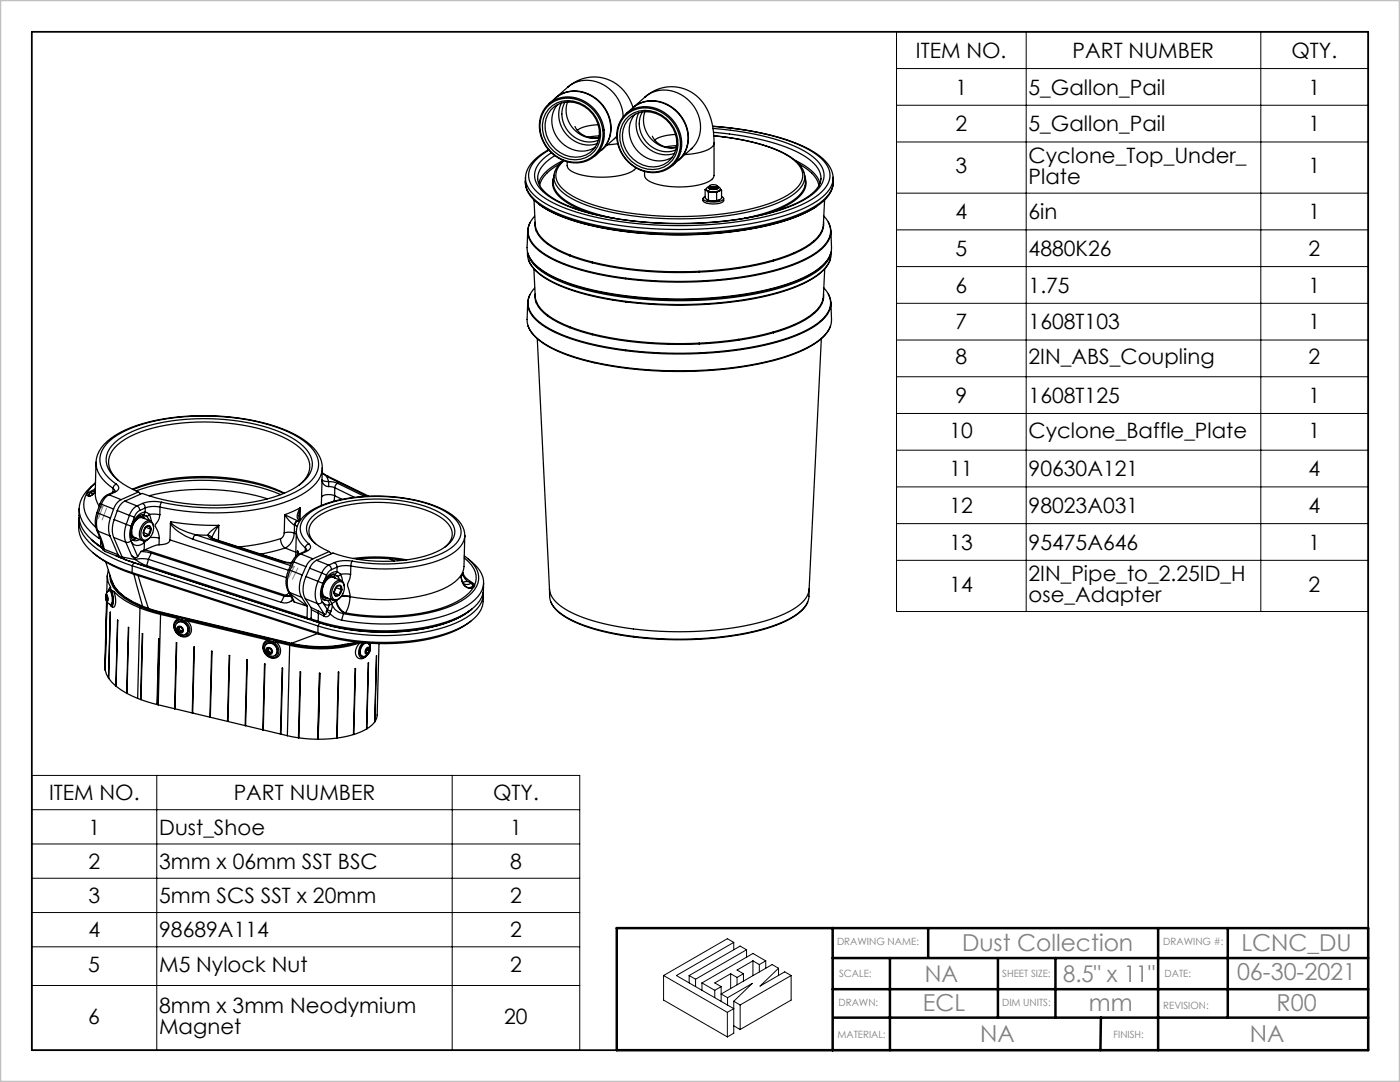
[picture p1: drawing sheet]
<svg xmlns="http://www.w3.org/2000/svg" width="279mm" height="216mm" viewBox="0 0 279 216" stroke-linecap="round" stroke-linejoin="round" font-family="sans-serif">
<path d="M30 105.9a.59 .59 0 0 0-.3-.9 .59 .59 0 0 0-.8 .5l-.2 .6a.59 .59 0 0 0 .4 .8 .59 .59 0 0 0 .7-.5l.2-.5M68.1 117.9v-.1a.59 .59 0 0 0-.3-.9 .59 .59 0 0 0-.8 .5l-.2 .5a.59 .59 0 0 0 .3 .9 .59 .59 0 0 0 .8-.5l.2-.4" fill="none" stroke="#808080" stroke-width=".2" stroke-dasharray="15.2 1.3 1.3 1.3" stroke-dashoffset="14.6" stroke-linecap="butt"/>
<g fill="none" stroke="#000" stroke-width=".2">
<path d="M178.9 6.3h94.2v115.7h-94.2zM178.9 13.7h94.2M204.8 6.3v115.7M251.6 6.3v115.7M178.9 21h94.2M178.9 28.3h94.2M178.9 38.5h94.2M178.9 45.9h94.2M178.9 53.2h94.2M178.9 60.5h94.2M178.9 67.8h94.2M178.9 75.2h94.2"/>
<path d="M178.9 82.5h94.2M178.9 89.8h94.2M178.9 97.2h94.2M178.9 104.5h94.2M178.9 111.8h94.2M6.3 154.7h109.4v54.8h-109.4zM31.3 154.7v54.8M90.2 154.7v54.8M6.3 168.4h109.4M6.3 175.2h109.4M6.3 161.6h109.4M6.3 182.1h109.4"/>
<path d="M6.3 188.9h109.4M6.3 196.6h109.4M132.4 194.7v4.9l12.8 7.3M132.4 194.7l12.8 7.3M137.5 194.7l1.3 .7M137.5 194.7v1.4M138.8 195.4v1.5M140.1 196.1l2.5 1.5M140.1 196.1v1.5M142.6 197.6v1.5M143.9 196.9v2.9M143.9 196.9l-1.3 .7"/>
<path d="M145.2 199.1l4.9-2.9-3.7 3.6M145.2 199.1v1.5M145.8 194.3l-3.2 1.8 1.3 .8M145.8 194.3l1.3 .7M145.8 194.3v2.9M146.4 188l-11.4 6.7 11.4 6.6-1.2 .7M146.4 199.8l1.3 .7M146.4 188l-1.2-.7-12.8 7.4M146.4 199.8v6.4l-1.2 .7M146.4 188v1.5M147.1 195v1.5M148.4 194.3l-1.3 .7"/>
<path d="M148.4 194.3v1.5M149 189.5l-1.3-.7-10.2 5.9M149 189.5l-10.2 5.9M149 189.5v1.5M150.3 191.7l1.2 .8M150.3 191.7l-3.2 1.9 1.3 .7M150.3 191.7v3M151.5 192.5v1.4M152.8 191.7l-2.5-1.4-10.2 5.8M152.8 191.7l-1.3 .8M152.8 191.7v1.5M155.4 193.2l-1.3-.7-10.2 5.8 1.3 .8"/>
<path d="M155.4 193.2l-3.7 3.6 4.9-2.9 1.3 .8M155.4 193.2v1.4M157.9 194.7l-10.2 5.8M157.9 194.7v4.9l-10.2 5.8M145.2 202v4.9M146.4 204.7l1.3 .7M147.7 200.5v4.9"/>
</g>
<path d="M6.3 6.3h266.8v203.2h-266.8z" fill="none" stroke="#000" stroke-width=".35"/>
<path d="M123.1 185.2h149.9v24.4h-149.9zM166.2 191.2h106.8M166.2 197.4h106.8M166.2 185.2v24.4M177.6 191.2v18.4M185.2 185.2v5.9M199.2 191.2v11.9M210.6 191.2v11.9M231.1 185.2v24.4M245 185.2v17.9M166.4 203.1h106.6M219.7 203.1l-.1 6.5" fill="none" stroke="#000" stroke-width=".5"/>
<path d="M0 0h279.4v215.9h-279.4z" fill="none" stroke="#c0c0c0" stroke-width=".5"/>
<path d="M20.3 101l.2 .1-.2 .2zM20.3 101.3h.1M29 105.2l.8-.3 .4 .7-.5 1.1-.7 .4-.4-.8zM58.4 112.9l.3 .2-.2 .1zM67.2 117l.8-.2 .2 .9-.5 1-.8 .2-.2-.9z" fill="none" stroke="#808080" stroke-width=".25"/>
<path d="M20.3 101.1l.1 .1M20.4 101.1l-.1 .2M20.5 101.1l-.9 2.3M21.3 101.4l-.9 2.3M58.4 113.1h.2M58.6 113l-.1 .2M58.7 113.1l-1.1 2.2M59.4 113.3l-1 2.3" fill="none" stroke="#808080" stroke-width=".2" stroke-dasharray="15.2 1.3 1.3 1.3"/>
<g fill="none" stroke="#000" stroke-width=".25">
<path d="M113.3 17.4a7.9 7.9 0 0 1 13 4.1M113.3 17.4l-2.5 2.2a6.7 6.7 0 0 1 10 2.1 6.4 6.4 0 0 1-.8 8.3M113.3 17.4a6.8 6.8 0 0 1 10.1 2.4l.8 1.9 .2 1.6M128.7 19.4a7.9 7.9 0 0 1 13 3.6l.6 2.5 .2 3.1M128.7 19.4a6.8 6.8 0 0 1 10.1 2.4 6.3 6.3 0 0 1-.9 8l-2.4 2.1M128.7 19.4l-2.4 2.1M104.9 36.1v.8l.3 1M104.9 35.4a5.9 5.9 0 0 0 3.2 4.8 38.3 38.3 0 0 0 14.6 4.6 83.1 83.1 0 0 0 33.1-1.5 19.8 19.8 0 0 0 9.3-4.9l.9-1.5 .3-1.5M104.9 35.4a5.2 5.2 0 0 0 2.6 5.1 34 34 0 0 0 13.8 4.9 83.6 83.6 0 0 0 34.5-1.4 19.9 19.9 0 0 0 9.3-4.9 4.4 4.4 0 0 0 1.2-3.7M106.6 39.9l.2 4.9 .3 1.2M107.3 35.7h.1M109.1 21.1a6.4 6.4 0 0 1 9.4 .5 6.5 6.5 0 0 1-.3 9.9 7 7 0 0 1-10-3.6 6.3 6.3 0 0 1 .9-6.8z"/>
<path d="M109.5 21.1a6.4 6.4 0 0 1 9.6 1.7 6 6 0 0 1-2.3 9.2 7.1 7.1 0 0 1-7.2-2.1 7.1 7.1 0 0 1-1.2-7.4zM109.5 21.8a5.7 5.7 0 0 1 8.1 0 6.1 6.1 0 0 1 1 8.4 5.7 5.7 0 0 1-8.1 0 6.1 6.1 0 0 1-1-8.4zM109.5 29.9a7.8 7.8 0 0 0-4.6 5.3v.2M109.5 20.7a6.7 6.7 0 0 1 5.4-2.5 7.4 7.4 0 0 1 6.5 9.8l-.3 .6a8.4 8.4 0 0 1-2.4 2.5M109.9 21.9a5.4 5.4 0 0 1 8.4 .9 5.3 5.3 0 0 1-1.4 8.1 6.1 6.1 0 0 1-6.5-1.6 6.1 6.1 0 0 1-1-6.5zM110.5 35.4a3.7 3.7 0 0 0 1.7 4.3 18.6 18.6 0 0 0 5.9 2.9M110.6 34.9a4 4 0 0 0 1.7 4.7 25 25 0 0 0 10.4 4M110.7 34.4a3.5 3.5 0 0 0 1.4 3.8 22.6 22.6 0 0 0 9.9 4.1 67.4 67.4 0 0 0 30.8-.9 14.4 14.4 0 0 0 7.2-4.2 3 3 0 0 0 .5-2.8M110.7 31.1a6.3 6.3 0 0 0-3.4 4.1v.5M111.3 20.8a5.8 5.8 0 0 0 3 9.1 5 5 0 0 0 4.5-.5M111.7 32.7a7.1 7.1 0 0 0-4 4.3M112 20.6a6 6 0 0 0 1.1 6.3 6 6 0 0 0 6.1 1.8"/>
<path d="M112.4 32a9 9 0 0 0-4.8 4.3l-.1 .3M112.5 32l-1.2 1.3-.6 1M112.6 32.1a3.5 3.5 0 0 0 .1 5.9 23.7 23.7 0 0 0 10 4 66.5 66.5 0 0 0 29.5-.9 14.9 14.9 0 0 0 7.3-4.1 3.3 3.3 0 0 0-.8-4.8 22 22 0 0 0-9.7-4.1l-6.5-1a41.2 41.2 0 0 1 14.4 3.7 7.1 7.1 0 0 1 3.5 3.5M112.7 20.4a5.5 5.5 0 0 0 .9 6 5.5 5.5 0 0 0 5.8 1.6M113.2 32.3a1.8 1.8 0 0 0 1.4 2.2 16.8 16.8 0 0 0 11.4-.2l.9-.8M113.3 20.4a5.6 5.6 0 0 0 6.2 7.1M114.8 25.2a4.2 4.2 0 0 0 4.7 2.2M119.4 24.9a7.8 7.8 0 0 0-4.2 1.1M119.6 27.1l-2.2 .3M123.1 27.2l-3 2.7M123.3 28.7l-2.1 .2M124.7 23.2a6.3 6.3 0 0 1 9.3 .8 6.2 6.2 0 0 1-.9 9.6 6.9 6.9 0 0 1-9.8-5.1 5.9 5.9 0 0 1 1.4-5.3z"/>
<path d="M124.8 23.8a5.6 5.6 0 0 1 8.2-.1 6.1 6.1 0 0 1 1.2 8.3 5.6 5.6 0 0 1-8.2 .2 6.1 6.1 0 0 1-1.2-8.4zM124.8 22.8a6.6 6.6 0 0 1 9.9 1.7 6.2 6.2 0 0 1-2 9.5 7.3 7.3 0 0 1-9.6-7.2l.2-1.3 .4-1.2zM125 22.7a6.5 6.5 0 0 1 5.8-2.5 7.4 7.4 0 0 1 5.9 10.1l-.7 1.1-1.8 1.7M125.3 24a5.3 5.3 0 0 1 7.6-.2 5.6 5.6 0 0 1 .4 8.5 5.8 5.8 0 0 1-8.8-3.3 5.3 5.3 0 0 1 .8-5zM126.3 21.5a6.7 6.7 0 0 1 9.9 2.1 6.4 6.4 0 0 1-.7 8.3M126.7 22.8a5.9 5.9 0 0 0 3.5 9.1 4.9 4.9 0 0 0 4-.6M127.5 22.5a6 6 0 0 0 1 6.3 6 6 0 0 0 6.1 1.8M128.2 22.4a5.5 5.5 0 0 0 .8 6 5.5 5.5 0 0 0 5.9 1.5M128.7 22.3a5.6 5.6 0 0 0 6.3 7.1M130.2 27.2a4.2 4.2 0 0 0 4.8 2.2M134.8 26.8a7.8 7.8 0 0 0-4.2 1.2M135 29.1l-2.2 .2"/>
<path d="M140.3 39.6v.4a1.47 1.47 0 0 0 1.5 .7 2.63 2.63 0 0 0 2.6-.7v-.4M140.7 39.2a.45 .45 0 0 0-.4 .5 .45 .45 0 0 0 .6 .4 4.1 4.1 0 0 0 3.5-.4v-.2l-.4-.3M140.7 37.9v1.6l.7 .5M140.7 37.9l.4 .1M141 37.7l-.3 .2M141.1 38l1.1 .3M141.1 38l.3 .4M141.3 40l.9 .1M141.4 38.4v1.6M141.4 40l.8 .1M141.4 37.4h.1M141.4 37.4l.6 .3 1-.2"/>
<path d="M141.4 37.4l.1 .2M141.4 37.5l.1 .1M141.5 37.3l-.2 .1a1.55 1.55 0 0 0 2.1 0l-.1-.1M141.5 37.3v.2l.9 .1M141.5 37.2a.56 .56 0 0 0-.5 .7l.1 .1M141.6 37.5h.1M141.6 37.1h-.1a1.28 1.28 0 0 0 1.5 .2M141.7 37.6l1 .1M141.7 37a1.24 1.24 0 0 1 1.4 .1 1.05 1.05 0 0 1-1.4-.1zM141.7 37l-.1 .1M142.2 38.3l-.8 .1M142.2 38.3l.8 .1"/>
<path d="M142.2 25.2a54 54 0 0 1 18.6 4.2 9.5 9.5 0 0 1 5.3 5.1l.2 .9M142.2 25.2a52 52 0 0 1 18.5 4.3 8.6 8.6 0 0 1 4.8 4.5 4.5 4.5 0 0 1-2.1 4.8 30.8 30.8 0 0 1-13.2 5 80.9 80.9 0 0 1-35.1-1.5 17.4 17.4 0 0 1-8.7-4.9 4 4 0 0 1 .8-5.7l2.3-1.7M142.3 25.6a49 49 0 0 1 17.7 4.2 7.7 7.7 0 0 1 4.4 4.5 4.7 4.7 0 0 1-2.5 4.6 33.2 33.2 0 0 1-13.6 4.7 78 78 0 0 1-32-1.4 17.2 17.2 0 0 1-8.8-4.9 3.9 3.9 0 0 1 .9-5.6l1.6-1.2M142.4 26.4a47.5 47.5 0 0 1 17.1 4.1 7.3 7.3 0 0 1 4.3 4.5v.7M142.5 28.6v6.4a2.28 2.28 0 0 1-1.9 1.6 16.9 16.9 0 0 1-10.9-.4l-.6-.4-.4-.5-.1-1.1M142.5 28.6a2 2 0 0 1-1.7 1.5l-1.6 .4-2.5 .3M143 37.3l-.6 .1-.7-.1M143 38.4v1.6M143 37l.3 .3-.3 .2M143 37.5l-.6 .1M143.1 37.5l-.5 .2h-.7M143.1 37.5l-.7 .2-.8-.1"/>
<path d="M143.1 37.1a1.13 1.13 0 0 1-1.4 .2M143.1 37.1l-.2 .4-.5 .1M143.1 37.1l-.1 .2M143.2 37.4l.1 .1zM143.3 37.2a.5 .5 0 0 1 .4 .8l-.2 .1M143.3 37.5l-.3 .2M143.3 37.5h.1M143.3 37.5a1.82 1.82 0 0 1-1.8 .1M143.3 40l-1.1 .1M143.5 38.1l-1.3 .2M143.5 38.1l-.5 .3M143.7 37.8a2.27 2.27 0 0 1-2.7 0"/>
<path d="M143.8 37.7l.2 .3M144 38v1.6l-1 .4M144 38l-.5 .1M158.7 32a8.8 8.8 0 0 1 4.9 4.3l.1 .3M159.5 32.8a6.9 6.9 0 0 1 3.9 4.3M160.6 34.9a4 4 0 0 1-1.6 4.5 24.1 24.1 0 0 1-10.5 4.2M160.6 35.4a3.6 3.6 0 0 1-1.5 4.2 17.8 17.8 0 0 1-6 3M163.8 35.7a5.1 5.1 0 0 1-2.8 3.7 38.5 38.5 0 0 1-15.4 4.6 75.6 75.6 0 0 1-29.8-2.1 15.9 15.9 0 0 1-7.7-4.3l-.5-.8-.3-1.1M163.8 35.7h.1M164.6 39.9l-.3 4.9M165.9 38a11.3 11.3 0 0 1-6.1 4.9 65.1 65.1 0 0 1-24.3 3.9 67.9 67.9 0 0 1-23.3-3.6 14.2 14.2 0 0 1-6.5-4.3l-.5-.9M166.3 36.1l-.1 1.2-.2 .6"/>
<path d="M105.3 50.3a4.7 4.7 0 0 0 2.2 4.2 31.2 31.2 0 0 0 13.4 5 81.5 81.5 0 0 0 35.3-1.4 17.4 17.4 0 0 0 8.8-5 4 4 0 0 0 .9-2.8M105.3 46.1l-.1 3.3a4.8 4.8 0 0 0 2.2 4 31.3 31.3 0 0 0 13.4 5 81.7 81.7 0 0 0 35.5-1.5 17.5 17.5 0 0 0 8.8-5l.5-.9 .3-1-.1-3.9M105.4 50.6a6.6 6.6 0 0 0 3.4 4 40.9 40.9 0 0 0 16.1 4.8 80.8 80.8 0 0 0 31.3-2.1 17.4 17.4 0 0 0 8.8-5l.8-1.7M105.4 50.8a8.6 8.6 0 0 0 4.4 4.2 35.9 35.9 0 0 0 8.9 3.1M105.5 51.9a8 8 0 0 0 3.9 4 46.7 46.7 0 0 0 16.9 4.5 87.1 87.1 0 0 0 21.7-.4M105.7 58.9v.1M105.7 44.5v.2M106.5 53.6l.3 5.7 .3 1M106.8 58.7v.7l.2 1M106.8 44.3v.8l.2 1M107 46.1a6.6 6.6 0 0 0 2.3 2.6M107.1 46a6.6 6.6 0 0 0 2.3 2.6"/>
<path d="M107.1 46l-.1 .1M107.6 40.8a32 32 0 0 0 12.6 4.7 82.2 82.2 0 0 0 36.2-1.4 25.6 25.6 0 0 0 6.5-2.9M109.3 48.7a19.1 19.1 0 0 0 4.4 2.3M109.4 48.6a19 19 0 0 0 4.4 2.3M109.4 48.6l-.1 .1M113.7 51l4.5 1.4M113.8 50.9l4.4 1.4M113.8 50.9l-.1 .1M118.2 52.4l3.5 .8 3.7 .6M118.2 52.3l3.4 .7 3.8 .6M118.2 52.3v.1M125.4 53.8l4 .4 4 .2"/>
<path d="M125.4 53.6l8 .6M125.4 53.6v.2M133.4 54.2v.2M139.5 54.1l-6.1 .1M139.5 54.1v.2M139.5 54.3l-6.1 .1M143 40l-.8 .1M147.4 53.4l-3.9 .5-4 .2M147.4 53.4v.1M147.4 53.5l-3.8 .5-4.1 .3M154.1 57.7a82.6 82.6 0 0 1-35.4 .4M154.3 51.9l-3.3 .8-3.6 .7"/>
<path d="M154.3 51.9v.2M154.3 52.1l-3.2 .8-3.7 .6M158.5 50.4l-4.2 1.5M158.5 50.4l.1 .2M158.6 50.6l-4.3 1.5M162.5 48a15.4 15.4 0 0 1-4 2.4M162.5 48v.2M162.5 48.2a15.4 15.4 0 0 1-3.9 2.4M164.2 59.7a5.2 5.2 0 0 1-1.7 2.7M164.2 59.7l.1 .1M164.2 45.4a5.2 5.2 0 0 1-1.7 2.6M164.2 45.4l.1 .1"/>
<path d="M164.3 59.8a5.2 5.2 0 0 1-1.8 2.7M164.3 45.5a5.2 5.2 0 0 1-1.8 2.7M164.3 59.1l-.1 .6M164.3 44.8l-.1 .6M164.3 58.7v1.1M164.3 44.3v1.2M164.4 57.5a4 4 0 0 1-.3 6.3 23.7 23.7 0 0 1-10.2 4.6 80.9 80.9 0 0 1-38.9-.6 17.5 17.5 0 0 1-8.7-5 3.9 3.9 0 0 1 .4-5.3M164.4 43.1a4 4 0 0 1-.3 6.3 23.7 23.7 0 0 1-10.2 4.7 80.9 80.9 0 0 1-38.9-.6 17.5 17.5 0 0 1-8.7-5 3.9 3.9 0 0 1 .4-5.4M164.6 53.6l-.3 5.5M165.3 58.7l.2 .3M165.3 44.4l.2 .3M165.5 59.1a4.1 4.1 0 0 1-1.4 4.8 23.8 23.8 0 0 1-10.1 4.7 81.1 81.1 0 0 1-39-.7 17.5 17.5 0 0 1-8.8-4.9 3.7 3.7 0 0 1-.6-3.9"/>
<path d="M165.5 44.7a4.1 4.1 0 0 1-1.4 4.8 23.8 23.8 0 0 1-10.1 4.7 81.1 81.1 0 0 1-39-.6 17.5 17.5 0 0 1-8.8-5 3.7 3.7 0 0 1-.6-3.9M165.7 51.9a8.1 8.1 0 0 1-4.1 4 41.6 41.6 0 0 1-13.5 4.1M165.7 50.8a9 9 0 0 1-4.7 4.4 33.5 33.5 0 0 1-6.8 2.5M105.3 60.4l-.1 3.3a4.8 4.8 0 0 0 2.2 4 31.3 31.3 0 0 0 13.4 5 81.7 81.7 0 0 0 35.5-1.4 17.5 17.5 0 0 0 8.8-5l.5-1 .3-1-.1-3.9M105.4 65.1a8.6 8.6 0 0 0 4.4 4.3 35.9 35.9 0 0 0 8.9 3M107 60.4a6.6 6.6 0 0 0 2.3 2.7M107.1 60.3a6.6 6.6 0 0 0 2.3 2.6M107.1 60.3l-.1 .1M109.3 63.1a19.1 19.1 0 0 0 4.4 2.3M109.4 62.9a19 19 0 0 0 4.4 2.3M109.4 62.9l-.1 .2M113.7 65.4l4.5 1.4"/>
<path d="M113.8 65.2l4.4 1.4M113.8 65.2l-.1 .2M118.2 66.8l3.5 .7 3.7 .6M118.2 66.6l3.4 .8 3.8 .5M118.2 66.6v.2M125.4 68.1l4 .4 4 .2M125.4 67.9l3.9 .4 4.1 .2M125.4 67.9v.2M133.4 68.5v.2M139.5 68.5h-6.1M139.5 68.5v.1M139.5 68.6l-6.1 .1"/>
<path d="M147.4 67.7l-3.9 .5-4 .3M147.4 67.7v.2M147.4 67.9l-3.8 .4-4.1 .3M154.1 72a82.6 82.6 0 0 1-35.4 .4M154.3 66.3l-3.3 .8-3.6 .6M154.3 66.3v.1M154.3 66.4l-3.2 .8-3.7 .7M158.5 64.8l-4.2 1.5M158.5 64.8l.1 .1M158.6 64.9l-4.3 1.5M162.5 62.4a15.4 15.4 0 0 1-4 2.4M162.5 62.4v.1"/>
<path d="M162.5 62.5a15.4 15.4 0 0 1-3.9 2.4M163.9 67.6l-2.4 50a5.6 5.6 0 0 1-3.4 4.1 42.2 42.2 0 0 1-17 4.2 64 64 0 0 1-24.7-2.7 11.6 11.6 0 0 1-6.4-4.4l-.3-1.2-2.5-50M165.7 65.1a9 9 0 0 1-4.7 4.4 33.5 33.5 0 0 1-6.8 2.5M17.6 98.9l.1-.2v.2M18.3 98.2l-.5 .4v.4M18.6 98.6l-.3-.2v-.2l.7-.2a1.24 1.24 0 0 1-1.4 .9M19 97.9l-.1 .1M19 97.5l-1.3 .8-.3 .2v.4a1.28 1.28 0 0 0 1.6-.9M19.2 92.3l-.2 6.1a4.6 4.6 0 0 0 .8 2.6M19.2 92.3a6.5 6.5 0 0 0 3.4 5.1M19.2 92.2v.1M19.2 92.2a6.3 6.3 0 0 1 3-4.8 29.6 29.6 0 0 1 14.7-4.3 45 45 0 0 1 21.4 3.3 10.3 10.3 0 0 1 5.9 5.7l.1 1.3"/>
<path d="M21.4 98.7h.4M21.4 98.7l-.2 .2a3.1 3.1 0 0 0-1.2 1.6M21.8 98.7a3.2 3.2 0 0 0-1.6 1.9M21.8 98.7l2.4 1M22.5 98.2h.4M22.5 98.2l-1.1 .5M22.6 97.4l.3 .6M22.6 97.4l-.1 .8M22.9 98.2l-1.1 .5M22.9 98l-.4 .2M23.2 96.6a.85 .85 0 0 1 .5 1 .85 .85 0 0 1-.8 .6M23.2 96.6a6 6 0 0 1-3.3-5.3 7.2 7.2 0 0 1 4.4-5 37.9 37.9 0 0 1 18.7-3.2 36.5 36.5 0 0 1 16.6 4.2 7 7 0 0 1 4 5.2 6.2 6.2 0 0 1-3.7 5.2 34.4 34.4 0 0 1-16.5 3.6h-3.2l-3.3-.3-4.6-.8"/>
<path d="M23.2 96.6a.92 .92 0 0 0-.6 .8M23.6 95.9a4.3 4.3 0 0 1-.1-7.2 22 22 0 0 1 11.2-4.1 42.4 42.4 0 0 1 21.6 2.5 9.4 9.4 0 0 1 5.3 4.8 4.5 4.5 0 0 1-1.9 4.9M24.2 99.7a3.2 3.2 0 0 0-1.5 1.9M24.9 100a3.2 3.2 0 0 0-1.5 1.9M24.9 100l2.4 1M26.4 97.6a40.8 40.8 0 0 1 23.3-1.6l4 1.1 3.1 1.3M26.6 97.7a42.9 42.9 0 0 1 24-1.3l2.8 .8 3.2 1.3M27.2 98a43.3 43.3 0 0 1 28.8 .7M27.6 98.2a11.2 11.2 0 0 1-6-4.7 4.2 4.2 0 0 1 1.3-5.2 21.6 21.6 0 0 1 11.1-4.3 44.2 44.2 0 0 1 22.1 2.3 10.8 10.8 0 0 1 5.9 4.7 4.3 4.3 0 0 1-1.5 5.2 22.3 22.3 0 0 1-11.3 4.2 44.8 44.8 0 0 1-20.8-1.9l-3.5 1.5M27.6 98.2l-3.4 1.5M27.6 98.2l.4 .3v.1M29.8 98.9a45.3 45.3 0 0 1 23.6 .6"/>
<path d="M64.3 95.7l.2 .3 1.1 .1M64.3 95.8a1.28 1.28 0 0 0 1.3 1.3M64.3 94.4l.9 .6M64.3 94.3l1.2 .7M64.3 93.4l-.2 7.4M64.3 93.4a6.2 6.2 0 0 1-3.4 4.8 33.2 33.2 0 0 1-16.1 4.1 51.6 51.6 0 0 1-12.9-1.1M65.2 95l.4 1.1M65.2 95h.3M65.2 95l8.1 4M65.5 95l8.1 4M65.6 96.1l1 .1 .8 .2M65.6 96.1v1"/>
<path d="M65.6 97.1l1.2 .2M66.8 98.9l-.2 1.1M66.8 98.9a2.33 2.33 0 0 0-2.6 .3M66.8 98.9l1.5 .7M66.8 97.3v1.6M66.8 97.3l4 1.9M67.4 96.4l-.4 .4-.2 .5M67.4 96.4l5.3 2.7M15.7 103.8a6.6 6.6 0 0 0 2.7 6.4 22.8 22.8 0 0 0 8 4.1M15.8 103.3a6.2 6.2 0 0 0 2.7 5.5 22.8 22.8 0 0 0 7.9 4.1M15.8 101.5a6.5 6.5 0 0 0 2.5 6.2l1.8 1.3M18.2 107.7l2.2 1.7"/>
<path d="M18.5 110.2a22 22 0 0 0 8.1 4.3M18.5 107.9l1.9 1.4M19 105.2a5.3 5.3 0 0 1-1.2-7.5l1.3-1.4a7 7 0 0 0-3.3 5.3 7.5 7.5 0 0 0 3.9 5.8M19.3 105.8l.2 .2M19.3 105.8l.5 1.2M19.3 102.3l-.1 .3a4.7 4.7 0 0 0 .1 3.2M19.3 102.3l.3 .1M19.5 106l2.4 .9M19.5 106l.6 1.2M19.6 102.4a5.1 5.1 0 0 0-.1 3.6M19.6 102.4l2.4 1M19.7 107.4l.4 .2"/>
<path d="M19.8 107l.6 1.8 .1 .8M19.8 107l.3 .2M19.9 107.1l-.2 .3M20 100.5l.2 .1M20 100.5l-.7 1.8M20.1 107.2l.7 2.4M20.1 109l.4 .6M20.1 109l.3 .3M20.1 107.7v1.3M20.2 100.6l2.5 1M20.2 100.6l-.6 1.8M20.5 109.6v.1"/>
<path d="M20.5 109.7l.5 .3 3.2 1.3M20.8 109.6l-.3 .1M20.8 109.6l2.8 1.1M21.1 112.1l1.2 3.9M21.1 118.7l.1-.2a.81 .81 0 0 1 .7-.6 3.1 3.1 0 0 1 .3 2.7l-.5-.2-.4-.5-.3 13.7M21.1 119.1l.1 .6M21.2 118.6a1.39 1.39 0 0 1 .2 1.5l-.3-.5zM21.2 118.8l.3 .4-.1 .7M21.2 118.8l-.1 .3M21.2 118.8h.2M21.2 119.7l.2 .2M21.4 114.9l-.1 3.4"/>
<path d="M21.4 119.8v.1M21.4 119.1h-.3M21.5 119.7h-.3M21.6 113.8a3.7 3.7 0 0 0 .5 3.4M21.8 117.8h.1a2.65 2.65 0 0 1 .4 2.8l-.2 .1M21.9 114.8a4.2 4.2 0 0 0 1.6 3.5 21.3 21.3 0 0 0 8.8 4.1l25.8 6.2a25.3 25.3 0 0 0 13.2-.5M21.9 106.9l1.7 3.8M22 114.9v.1M22 103.4a5.1 5.1 0 0 0-.1 3.5M22.1 117.2v.4M22.1 117.2l-.4 .4M22.1 117.6l.6 .4"/>
<path d="M22.1 117.6l-.3-.1-.2 .5M22.1 117.6a4.2 4.2 0 0 1 .3 3.3h-.3l-.2-.3M22.3 115.8a5.7 5.7 0 0 0 2.7 3.5l1.6 .9 1.9 .9M22.4 116a7.5 7.5 0 0 0 4.1 4.1l2 .9M22.7 101.6l-.7 1.8M22.7 107.2l2.4 1M22.7 107.2l1.7 4M22.7 118a14 14 0 0 0 5.2 3.3M22.7 118l.2 .5a3.4 3.4 0 0 1-.1 2.6l-.3 .1-.4-.3M22.8 103.7a5.1 5.1 0 0 0-.1 3.5M22.8 103.7l2.4 .9M23.1 110.9l1.8 .7"/>
<path d="M23.4 101.9l-.6 1.8M23.4 101.9l2.4 .9M23.6 110.7l.6 .6M24.4 111.2l2.7 .5M24.4 111.2l.5 .5M24.5 111.2l-.3 .1M24.9 111.7l36.7 11.8M25 111.7l1.7 .6M25.1 108.2l1.2 2.7M25.2 104.6l1 .4M25.2 104.6a5.1 5.1 0 0 0-.1 3.6M25.8 102.8l1 .4"/>
<path d="M25.8 102.8l-.6 1.8M26.1 106.5a.99 .99 0 0 0 1 .9M26.1 107.9a1.57 1.57 0 0 0 2.7 .4M26.1 107.9a.98 .98 0 0 1-1 .3M26.1 107.9l1.4 3.1M26.1 107.1l.6 .2M26.2 105a4.2 4.2 0 0 0-.1 2.9M26.3 110.9l.6 .4 .6-.3M26.3 110.9l.7 .7M26.4 114.3l37 12M26.4 114.3l.2 .2M26.4 112.9l37.1 12"/>
<path d="M26.4 112.9v1.4M26.6 114.5l37.1 12.1M26.7 112.3l37.1 12M26.7 112.3l-.3 .6M26.7 114.6l1.8 6.4M26.8 103.2l-.6 1.8M27 111.6l.1 .1M27.1 111.7l1.1 .7 1.1 .5M27.3 107.4l-.9 .3M27.3 103.6a2.92 2.92 0 0 0-1 2.7M27.3 101a3.2 3.2 0 0 0-1.5 1.8M27.3 101a.99 .99 0 0 1 .6 .9"/>
<path d="M27.3 103.3a1 1 0 0 1 1.4 .1M27.6 114.8l2 6.6M27.8 102.9l.6 .2M27.9 101.9a2.25 2.25 0 0 0-1.1 1.3M28.1 110l2.1 .4M28.1 110l-.6 1M28.4 102.7l.5 .8M28.4 102.7a3.9 3.9 0 0 0-2.1 4.9 1.05 1.05 0 0 0 1.6 .1M28.4 102.7l.3 .1M28.4 100.5a.99 .99 0 0 1 .6 .9M28.4 100.5l-1.1 .5M28.6 106.4l.4 .7"/>
<path d="M28.6 106.3h.1M28.6 106.3l1.1 .4M28.7 107.9l.1 .4M28.8 109.8l-.7 .2M28.8 102.8l.4 .2M28.8 108.3v1.5M28.9 109.7l-.1 .1M28.9 109.7l28.1 9.1M29 102.2a3.8 3.8 0 0 0-2.8 2.8M29 102.2l.8 .4M29 102.2l-.2 .3-.3 .2M29 101.4l-1.1 .5"/>
<path d="M29 101.4v.8M29 105.2l-.4 1.1M29 105.2a1.24 1.24 0 0 0 0 1.9M29.1 105.2l1.1 .4M29.1 104.4a.93 .93 0 0 1 1.2-.1 .93 .93 0 0 1 .4 1.1 2.17 2.17 0 0 1-2 2.4 1.62 1.62 0 0 1-.4-2.2zM29.2 103l.6 .8M29.3 112.9l32 10.3M29.4 107.7l-.6 .6M29.6 111.6l-.3 1.3M29.6 111.6l-1.2-.1-1.4 .1M29.6 111.6l26.5 8.6M29.7 106.7l-.3 .3-.4 .1"/>
<path d="M29.7 106.7l-.7 .4M29.8 104.9h-.4l-.4 .3M29.8 104.9l.3 .2 .1 .5M29.8 104.9l-.7 .2M29.8 104.9l.4 .7M29.8 102.6l2.1 .1M29.8 102.6l-.6 .4M29.8 102.6l.4 1.5M29.9 107.3l1.9 .1M30 103.9l-1.5-.6a2.11 2.11 0 0 0-2.2 2.1 1.54 1.54 0 0 0 .6 1.9l1.5 .6M30.2 105.6l-.5 1.1M30.2 105.6l-.4 .5-.1 .6"/>
<path d="M30.2 110.4l-.6 1.2M30.2 110.4l26.5 8.6M30.6 105.1a1.04 1.04 0 0 0-.6-1.1 1.04 1.04 0 0 0-1.2 .3 2.85 2.85 0 0 0-.7 3.3 1.07 1.07 0 0 0 1.6-.1M31.7 108.7l-.7 .2-2.1 .8M31.8 107.4l-.1 1.3M31.9 102.7a3.6 3.6 0 0 1-.9 2.1l.1 .4a4 4 0 0 1 .7 2.2M31.9 101.2a5.2 5.2 0 0 0-2.9 .2M31.9 101.2v1.5M32.3 100.2a6.7 6.7 0 0 0-3.9 .3M32.3 100.2l-.4 1M33.9 107.7l-.1 .4-.5 .4-1.6 .2M33.9 107.7l23.2 7.6"/>
<path d="M34 104.4a7.9 7.9 0 0 0 4.5 3.2M34 104.4l-.1 3.3M34.1 104.1a52.5 52.5 0 0 0 9.6 .7M34.1 104.1l-.1 .3M34.1 104.1l.1 .2a8.8 8.8 0 0 0 4.8 2.4M38.5 107.6l19.1 6.2M39 106.7l-.3 .4-.2 .5M39 106.7l2.5 .1M39 106.7l19 6.1M41.5 106.8a1.17 1.17 0 0 0 .9 .8M42.2 107.3l.5 .2M42.4 107.6l14.2 4.5"/>
<path d="M42.7 107.5l-.3 .1M42.7 107.5l14.1 4.6M43.7 104.8l-1.5 1.1-.7 .9M43.7 104.8l-1 1.6-.4 1a.72 .72 0 0 0-.8-.6M43.7 104.8l-.1 3M56 107.5a2.18 2.18 0 0 0 .9 1.9M56 107.5l-3.8 1-4.5 .6M56.6 112.1l1.6 .2M56.7 119l-.6 1.2M56.7 106.3l-.1 .7-.6 .5M56.7 106.3a3.2 3.2 0 0 1 2 .1M56.8 112.1l1.5 .1"/>
<path d="M56.8 112.1h-.2M56.8 102.7l.8 1.1 1.2 1M56.8 102.7l2.5 1.2M56.8 102.7l-.1 3.6M56.9 109.4l-4.9 1.2M56.9 109.4l2.1 .8M57 118.8h1l-.5 .2h-.8M57 118.8l-.3 .2M57.6 118.1l.2 .1M57.6 118.1l.2 .3M57.6 113.7a4.9 4.9 0 0 0 0 4.4M57.6 113.7l.3 .1"/>
<path d="M57.7 118.2l-.7 .6M57.8 118.4l.6 1.3M57.8 118.2l2.4 1M57.8 118.2l.2 .4M57.8 118.4l.2 .2M57.9 113.8a5 5 0 0 0-.1 4.4M57.9 113.8l2.4 .9M58 118.6h.1M58.1 118.6l3.2 2.4M58.1 118.6l.6 1.5M58.3 112l.3 .1M58.3 112l-.7 1.7"/>
<path d="M58.4 119.7a2.09 2.09 0 0 1-2.3 .5M58.4 119.7l.3 .4M58.6 112.1l2.5 1M58.6 112.1l-.7 1.7M58.7 106.4a3.5 3.5 0 0 1-1.8 3M58.7 106.4l.4 .1M58.8 104.8l-.1 1.6M58.8 104.8h.1M58.9 104.8l.4 .2M59.1 106a4.3 4.3 0 0 0 1.8 3.3M59.1 106l-.1 5M59.1 106h.1"/>
<path d="M59.2 106a5.7 5.7 0 0 1 3.5-4.5 30.8 30.8 0 0 1 16.8-2.3 23.2 23.2 0 0 1 10.8 3.6 5 5 0 0 1 2.4 4.2M59.3 103.9l-.3 .3-.2 .6M59.3 103.9h.1M59.4 109.9l.3 .6M59.4 109.9v.8M59.4 109.9v.8zM59.4 103.9l-.4 .4-.1 .5M59.4 103.9l.4 .2M59.7 103.7v.1M59.7 110.5h.3M59.7 110.5l-.6 .4-.8 1.1M59.7 103.8l-.3 .1"/>
<path d="M59.7 103.8l.2 .1M59.9 103.7h.1M59.9 103.7h-.2M60 101.3l-.4 1.7 .2 .5 .1 .2M60 101.3l-3.2 1.4M60 101.3a2.11 2.11 0 0 0-.4 2.4h.1M60 101.3l-.1 2.4M60 103.8h-.3M60 110.5a3 3 0 0 0-1.4 1.6M60 110.5l2.4 1M60.2 119.2l1.1 1.8M60.3 114.7a5 5 0 0 0-.1 4.5"/>
<path d="M60.8 110h.4M60.8 110l-1.1 .5M60.9 119.5l2.5 .9M60.9 119.5l1.1 1.7M60.9 109.3l.3 .5M60.9 109.3v.7M61.1 113.1l-.8 1.6M61.1 115a5 5 0 0 0-.2 4.5M61.1 115l2.4 1M61.2 110l-1.2 .5M61.2 109.8l-.4 .2M61.6 108.5a.84 .84 0 0 1 .3 1 .84 .84 0 0 1-.7 .5"/>
<path d="M61.6 108.5a3.5 3.5 0 0 1-.9-5.2 12.8 12.8 0 0 1 7-3.4 33.6 33.6 0 0 1 20.5 1.8 6.8 6.8 0 0 1 3.8 3.8 3.8 3.8 0 0 1-2.1 4 23.4 23.4 0 0 1-12.7 3l-4.2-.2-2.7-.3M61.6 108.5a.88 .88 0 0 0-.7 .8M61.8 113.4l-.7 1.6M61.8 113.4l2.4 .9M62.4 111.5a3.1 3.1 0 0 0-1.3 1.6M63 108.5a3.1 3.1 0 0 1 .4-5.4 19.8 19.8 0 0 1 10.4-2.8 26.2 26.2 0 0 1 13.9 2.8 4.4 4.4 0 0 1 2.6 3.7 3.6 3.6 0 0 1-1.5 2.4M63.2 111.8a3 3 0 0 0-1.4 1.6M63.2 111.8l2.4 1M63.5 116l.9 .4M63.5 116a5 5 0 0 0-.1 4.4M64.1 118.3a.98 .98 0 0 0 1.1 1M64.2 114.3l1 .5"/>
<path d="M64.2 114.3l-.7 1.7M64.2 119l.6 .2M64.4 116.4a4.1 4.1 0 0 0-.1 3.7M65.2 114.8l-.8 1.6M65.3 119.8a.86 .86 0 0 1 .4 .9M65.3 115.3a.98 .98 0 0 1 1.5 0M65.4 119.3l-.9 .3M65.4 115.5a2.91 2.91 0 0 0-1.1 2.6M65.6 112.8a3.1 3.1 0 0 0-1.4 1.5M65.6 112.8a.99 .99 0 0 1 .5 .9M65.7 110.1a7.9 7.9 0 0 1-4.3-3.6 3.2 3.2 0 0 1 1.4-3.8 19.6 19.6 0 0 1 10.5-3.1 28.3 28.3 0 0 1 14.4 2.7 5.3 5.3 0 0 1 3.1 3.7 4.3 4.3 0 0 1-2.8 3.7 27.3 27.3 0 0 1-15.6 2l-2.5-.4-3.5-1-3.2 1.5M65.7 110.1l-3.3 1.4"/>
<path d="M65.7 110.1l.3 .3v.1M65.8 119.7l-.5 .1M65.8 119.7l.4 .8M65.9 114.8l.5 .2M66 119.6l-.2 .1M66.1 113.7l-.5 .4-.4 .7M66.5 114.6l.4 .8M66.6 114.6a3.3 3.3 0 0 0-2.4 3v.9l.1 .8 .4 .4 .6 .1M66.6 114.6l.7 .3M66.7 118.3l1 .4M66.7 118.3l.2 .6M66.7 112.3a.99 .99 0 0 1 .6 .9"/>
<path d="M66.7 112.3l-1.1 .5M67 119.8v.1M67 116.5a.93 .93 0 0 1 1.1-.4 .93 .93 0 0 1 .6 1 2.34 2.34 0 0 1-1.8 2.6 1.42 1.42 0 0 1-.6-2zM67 119.9a3.2 3.2 0 0 0 1.8 2.4M67 119.9l-.8 .6M67.1 117.2h.1M67.1 117.2l1.1 .5M67.1 117.2l-.4 .9M67.1 119.8h.1M67.1 119.8a3.2 3.2 0 0 0 1.8 2.5M67.1 119.8l-.1 .1M67.2 114.1a3.3 3.3 0 0 0-2.8 2.3"/>
<path d="M67.2 114.1l.8 .5M67.2 114.1l-.2 .3-.4 .2M67.3 119.7l-.2 .1M67.3 113.2l-1.2 .5M67.3 113.2l-.1 .9M67.3 114.9l.5 .8M67.7 118.7l-.4 .3-.4-.1M67.7 118.7l-.8 .2M68 116.8a1.25 1.25 0 0 0-1.3 1.7l.2 .4M68 116.8l.2 .4v.5M68 116.8l-.8 .2M68 116.8l.2 .9"/>
<path d="M68 114.6h2M68 114.6l-.4 .3h-.3M68 114.6l.4 1.5M68.1 115.8l-1.6-.6a2.21 2.21 0 0 0-2.1 2.2 1.43 1.43 0 0 0 .6 1.8l1.5 .6M68.1 119l1.8 .1M68.2 118.9l1.7 .1M68.2 117.7l-.5 1M68.2 117.7l-.4 .5-.1 .5M68.7 117a1.05 1.05 0 0 0-.7-1.2 1.05 1.05 0 0 0-1.2 .5 2.72 2.72 0 0 0-.6 3.3 1.13 1.13 0 0 0 1.6-.2M69.9 119.1a5.9 5.9 0 0 1-1 3.2M69.9 119v.1M70 114.6l-.4 1.3a1.54 1.54 0 0 0 .1 1.8l.2 1.3"/>
<path d="M70 112.9a5.1 5.1 0 0 0-2.7 .3M70 112.9v1.7M70.3 112a6.6 6.6 0 0 0-3.6 .3M70.3 112l-.3 .9M70.5 111.4a33.1 33.1 0 0 1 10.7 .3M71.2 111.6a34.6 34.6 0 0 1 9.2 .2M77.7 111.5l1 .5M92 115a2.24 2.24 0 0 0 1.8 2.3l.6-.2M92 115a1.95 1.95 0 0 0 2.2 2.3l.3-.2M92.4 114.4l-.4 .7M92.4 114.3a4.1 4.1 0 0 0 2 2.1l.3 .4M92.4 114.3l-.4 .7"/>
<path d="M92.4 114.3v.3a2.61 2.61 0 0 0 .9 1.4M92.5 116.2l.6-.2 .6 .1 .2 .2a1.01 1.01 0 0 1-1.5 0zM92.5 116.2l-.1 .1M92.6 111.3a4.8 4.8 0 0 1 2.3 4.8l-.2 .7M92.7 110.9a5.4 5.4 0 0 1 2.8 4.8 7 7 0 0 1-4.4 4.7 38 38 0 0 1-19.6 2.5l-2.9-.4M92.8 107a5.3 5.3 0 0 1-3.5 4 31 31 0 0 1-16.5 2.3l-2.8-.4M92.8 107l-.2 6a5.2 5.2 0 0 1-3.4 4.1 30.8 30.8 0 0 1-16.6 2.4l-2.7-.4M93.4 111.5l.9 .7a4.8 4.8 0 0 1 1.9 5.6 10.2 10.2 0 0 1-5.9 4.5 43.5 43.5 0 0 1-22.1 1.4M93.8 116.2l.4 .4 .2 .3-.4 .3-.5 .1M94.4 117.1h.1M94.4 116.9v.1M94.4 116.8v.3"/>
<path d="M94.4 117v.1M94.5 117.1a11.3 11.3 0 0 1-6.4 4.3 41.5 41.5 0 0 1-19.2 .9M94.5 117.1h-.1M94.7 116.8l-.2 .3M94.7 116.8l-.3 .2M96.4 118.2a5 5 0 0 1-2.5 4.5 25.8 25.8 0 0 1-12.1 3.9 46.2 46.2 0 0 1-18.3-1.7M96.5 118.6a5.5 5.5 0 0 1-2.6 5.4 25.8 25.8 0 0 1-12.1 3.9 46.2 46.2 0 0 1-18.4-1.6M96.5 116.3a5.5 5.5 0 0 1-2.6 5.4 25.8 25.8 0 0 1-12.1 3.9 46.1 46.1 0 0 1-18.3-1.6M109.7 117.5a5.2 5.2 0 0 0 .2 2.6 8.7 8.7 0 0 0 4.8 3.9 55.4 55.4 0 0 0 22.4 3.5 52.8 52.8 0 0 0 19.5-3.6 8.1 8.1 0 0 0 4.7-4.1l.2-2.3M21.3 120.5l-.3 13.2 .7 1.6M21.7 135.3l.3-13.2-.3 13.2 1.4 1.6M21.7 135.3h.1"/>
<path d="M23.1 136.9l.4-13.2-.3 13.2 2.1 1.4M23.2 136.9h-.1M25.3 138.3l.3-13.1-.3 13.2 2.2 1M25.3 138.3h.1M27.5 139.4l.6 .2M27.9 121.3l4.1 1.3M27.9 121.3l-.4 18.1M28.1 139.6l.3-13.2-.3 13.2 3.2 1M28.1 139.5v.1M28.5 121.1l3.9 1.2M28.5 121l1.1 .4M28.5 121v.1"/>
<path d="M29.6 121.4l2.8 .8M32 122.6l3.6 .9M32 122.6l-.4 18M32.4 122.3l25.8 6.2M32.4 122.2l25.8 6.2M32.4 122.2v.1M35.2 124a1.76 1.76 0 0 1 2.3 .5 1.76 1.76 0 0 1-.2 2.3 1.81 1.81 0 0 1-2.1-.6 1.81 1.81 0 0 1 0-2.2zM35.4 124.3a1.43 1.43 0 0 1 1.8 .4 1.43 1.43 0 0 1-.2 1.9 1.47 1.47 0 0 1-1.7-.5 1.47 1.47 0 0 1 .1-1.8zM35.4 124.3a1.44 1.44 0 0 1 1.8 .3 1.44 1.44 0 0 1-.1 1.9M35.4 125.6l.4 .5M35.5 125a.73 .73 0 0 1 1 .4 .73 .73 0 0 1-.4 .9 .78 .78 0 0 1-.7-.4 .78 .78 0 0 1 .1-.9zM35.6 125.2h.5"/>
<path d="M35.6 125.2l-.2 .4M35.6 123.5l.8 .2M35.6 123.5a1.77 1.77 0 0 0-.2 3 1.59 1.59 0 0 0 2.2 .4 1.59 1.59 0 0 0 .4-2.3l-.7-.7M35.7 125.4l-.3 .2M35.7 125.4l.3 .5M35.8 126.1h.5M35.8 125.1l-.1 .3M36 125.9h.4M36 125.9l-.2 .2M36.1 125.2l.3 .5M36.4 123.7l.9 .2M36.4 125.7l-.1 .4"/>
<path d="M37.3 123.9l16.1 3.8M53 128.2a1.76 1.76 0 0 1 2.3 .6 1.76 1.76 0 0 1-.2 2.3 1.81 1.81 0 0 1-2.1-.7 1.81 1.81 0 0 1 0-2.2zM53.1 128.6a1.43 1.43 0 0 1 1.8 .3 1.43 1.43 0 0 1 0 1.9 1.47 1.47 0 0 1-1.8-.4 1.47 1.47 0 0 1 0-1.8zM53.2 128.5a1.44 1.44 0 0 1 1.8 .4 1.44 1.44 0 0 1-.1 1.9M53.2 129.3a.73 .73 0 0 1 1 .2 .73 .73 0 0 1-.2 1.1 .8 .8 0 0 1-.8-.4 .8 .8 0 0 1 0-.9zM53.2 129.7l.2 .5M53.4 130.2l.5 .2M53.4 127.7l.7 .3M53.4 127.7a1.77 1.77 0 0 0-.3 3 1.59 1.59 0 0 0 2.3 .4 1.59 1.59 0 0 0 .3-2.2l-.6-.8M53.5 129.5l-.3 .2M53.5 129.5l.2 .5M53.6 129.4l.5 .2"/>
<path d="M53.6 129.4l-.4 .3M53.6 129.4l-.1 .1M53.7 130l.5 .2M53.7 130l-.3 .2M54.1 129.6l.1 .5M54.1 128l1 .1M54.2 130.1l-.3 .3M55.1 128.1l2.7 .7M57.8 128.8l-.5 18M58.2 128.4v.1M58.7 120.1l2.6 .9M61.3 123.2l.3 .3"/>
<path d="M61.3 121v2.2M62 121.2l.1 .5M62 121.2l1.5 .7M62.1 123.5l1.4 .5M62.1 123.5l.3 .3M62.1 123.3l-.5 .2M62.1 121.7l1.4 .7M62.1 121.7v1.8M63.3 126.4l-5.1 2M63.4 120.4l1.3 2.1M63.4 126.3l.3 .3M63.5 124.9l-.1 1.4"/>
<path d="M63.5 121.9l1.2 .6M63.5 121.9v.5M63.5 122.4l1.2 .6M63.5 122.4v1.6M63.8 124.3l-.3 .6M63.8 134.3l-.3 13.2M64.3 120.1a.9 .9 0 0 1-.9 .3M64.3 120.1a1.34 1.34 0 0 0 1.4 .6M64.3 120.1l1 1.6M64.7 122.5v.5M65.1 122v.5h-.4M65.1 122l.7 .4"/>
<path d="M65.3 121.7l-.2 .3M65.3 121.7l.7 .3M65.7 120.7l-.4 1M65.8 122.4l.1 .1M65.9 122.5a4.1 4.1 0 0 0 2.3 1.2M65.9 122.5a.87 .87 0 0 1-1.2 .5M66 122l-.2 .4M66.2 120.5v.1M66.2 120.6l.1 .3M66.2 120.6l-.5 .1M66.3 120.9l.6 .7 .7 .6 1 .3M66.3 120.9l-.3 1.1"/>
<path d="M68.6 122.5l-.4 1.2M68.8 122.3l-.2 .2M68.9 128.6h-.1M68.9 122.3h-.1M70.1 128.4a25.4 25.4 0 0 1-11.9 .1M71.5 128.1a28.8 28.8 0 0 1-13.3 .3M71.9 128.2a26.3 26.3 0 0 1-14.1 .6M71.9 128.2a2.02 2.02 0 0 0-.4 3.1l.7 .1 .8-.4M72.1 128.2h-.2M72.4 128.3a2.16 2.16 0 0 0-.4 2.9 1.05 1.05 0 0 0 1.4-.6M72.8 128.3a1.88 1.88 0 0 0-.8 2.5l.3 .2M73 130.1l.1 .3"/>
<path d="M73 128.3a1.85 1.85 0 0 0-.9 2.5 1.02 1.02 0 0 0 1.2-.2M73.2 129.3l.4-.2a.85 .85 0 0 1-.5 1.5 .84 .84 0 0 1 .1-1.3zM73.2 129.4l.1 .2M73.3 129.4a.73 .73 0 0 0-.2 1M73.3 129.6l-.3 .5 .5 .2M73.3 129.6l.4 .2M73.4 128.3h.1M73.4 128.3a1.5 1.5 0 0 1-.1 2.3M73.5 130.3l-.4 .1M73.6 129.4l.1 .4M73.6 129.4h-.3M73.7 129.8l-.2 .5"/>
<path d="M73.8 128.3l.1 1M73.8 128.3l.1 .5M75.6 128.4l-.3 14.3-.2 .7-.3 .6M94 124a20.2 20.2 0 0 1-9.5 3.8 45.3 45.3 0 0 1-20.8-1.2M94 121.6a20.2 20.2 0 0 1-9.4 3.8 45.3 45.3 0 0 1-20.8-1.2l-.3-.2M94.2 121.5a19.4 19.4 0 0 1-9.6 4 45.3 45.3 0 0 1-20.8-1.2M110 120.2a8.1 8.1 0 0 0 4.2 3.7 41.4 41.4 0 0 0 12.6 3.3M147.7 126.6a73.4 73.4 0 0 1-20.9 .6M161.2 120.2a8.6 8.6 0 0 1-4.6 3.8 36.6 36.6 0 0 1-8.8 2.6M31.3 140.6l.4-13.2-.3 13.2h.2M31.4 140.5l-.1 .1M31.6 140.6l3.2 .8"/>
<path d="M34.8 141.4l.4-13.1-.3 13.1 3.5 .9M34.9 141.3l-.1 .1M38.4 142.3l.3-13.2-.2 13.2 3.4 .8M38.5 142.2l-.1 .1M41.9 143.1l.3-13.2-.2 13.2 3.4 .8M42 143l-.1 .1M45.4 143.9l.3-13.1-.2 13.2 3.4 .8M45.5 143.9h-.1M48.9 144.8l.4-13.2-.3 13.2 3.5 .8M49 144.7l-.1 .1M52.5 145.6l.3-13.1-.3 13.1 3.5 .9M52.5 145.6h.1"/>
<path d="M56 146.5l.3-13.2-.2 13.2 1.2 .3M56.1 146.4l-.1 .1M57.3 146.8l2.3 .4M59.6 147.2l.3-13.1-.2 13.1 1.8 .2 1.9 .1 .3-13.2h.1l-.3 13.2M59.7 147.1l-.1 .1M67.2 147.2l.1 .1M67.3 147.3l.3-13.2-.4 13.2-3.7 .2M70.5 146.5l.1 .1M70.6 146.6l.4-13.2-.5 13.2-3.2 .7M73.2 145.4h.1M73.2 145.4l.3-13.1-.3 13.2-2.6 1.1M74.8 144h.1"/>
<path d="M74.8 144l.4-13.2-.4 13.2-.7 .8-.9 .6"/>
</g>
<g font-size="4.7" fill="#808080">
<text x="192" y="189.8">Dust Collection</text>
<text x="247.7" y="189.8">LCNC_DU</text>
<text x="246.9" y="195.6">06-30-2021</text>
<text x="184.2" y="201.7">ECL</text>
<text x="217.3" y="201.7">mm</text>
<text x="254.8" y="201.7">R00</text>
<text x="195.6" y="208">NA</text>
<text x="249.4" y="208">NA</text>
</g>
<g font-size="4.6" fill="#808080">
<text x="184.6" y="195.9">NA</text>
<text x="212.2" y="195.9">8.5&quot; x 11&quot;</text>
</g>
<g font-size="4.2">
<text x="182.8" y="11.6">ITEM NO.</text>
<text x="214.1" y="11.6">PART NUMBER</text>
<text x="257.7" y="11.6">QTY.</text>
<text x="190.7" y="18.9">1</text>
<text x="205.3" y="18.9">5_Gallon_Pail</text>
<text x="261.1" y="18.9">1</text>
<text x="190.7" y="26.2">2</text>
<text x="205.3" y="26.2">5_Gallon_Pail</text>
<text x="261.1" y="26.2">1</text>
<text x="190.7" y="34.6">3</text>
<text x="205.3" y="32.5">Cyclone_Top_Under_</text>
<text x="261.1" y="34.6">1</text>
<text x="205.3" y="36.6">Plate</text>
<text x="190.7" y="43.7">4</text>
<text x="205.3" y="43.7">6in</text>
<text x="261.1" y="43.7">1</text>
<text x="190.7" y="51.1">5</text>
<text x="205.3" y="51.1">4880K26</text>
<text x="261.1" y="51.1">2</text>
<text x="190.7" y="58.4">6</text>
<text x="205.3" y="58.4">1.75</text>
<text x="261.1" y="58.4">1</text>
<text x="190.7" y="65.7">7</text>
<text x="205.3" y="65.7">1608T103</text>
<text x="261.1" y="65.7">1</text>
<text x="190.7" y="72.7">8</text>
<text x="205.3" y="72.7">2IN_ABS_Coupling</text>
<text x="261.1" y="72.7">2</text>
<text x="190.7" y="80.4">9</text>
<text x="205.3" y="80.4">1608T125</text>
<text x="261.1" y="80.4">1</text>
<text x="189.5" y="87.3">10</text>
<text x="205.3" y="87.3">Cyclone_Baffle_Plate</text>
<text x="261.1" y="87.3">1</text>
<text x="189.5" y="95">11</text>
<text x="205.3" y="95">90630A121</text>
<text x="261.1" y="95">4</text>
<text x="189.5" y="102.4">12</text>
<text x="205.3" y="102.4">98023A031</text>
<text x="261.1" y="102.4">4</text>
<text x="189.5" y="109.7">13</text>
<text x="205.3" y="109.7">95475A646</text>
<text x="261.1" y="109.7">1</text>
<text x="189.5" y="118.1">14</text>
<text x="205.3" y="116">2IN_Pipe_to_2.25ID_H</text>
<text x="261.1" y="118.1">2</text>
<text x="205.3" y="120.1">ose_Adapter</text>
<text x="9.8" y="159.7">ITEM NO.</text>
<text x="46.6" y="159.7">PART NUMBER</text>
<text x="98.4" y="159.7">QTY.</text>
<text x="17.6" y="166.5">1</text>
<text x="31.8" y="166.5">Dust_Shoe</text>
<text x="101.8" y="166.5">1</text>
<text x="17.6" y="173.4">2</text>
<text x="31.8" y="173.4">3mm x 06mm SST BSC</text>
<text x="101.8" y="173.4">8</text>
<text x="17.6" y="180.2">3</text>
<text x="31.8" y="180.2">5mm SCS SST x 20mm</text>
<text x="101.8" y="180.2">2</text>
<text x="17.6" y="187">4</text>
<text x="31.8" y="187">98689A114</text>
<text x="101.8" y="187">2</text>
<text x="17.6" y="193.9">5</text>
<text x="31.8" y="193.9">M5 Nylock Nut</text>
<text x="101.8" y="193.9">2</text>
<text x="31.8" y="202.2">8mm x 3mm Neodymium</text>
<text x="17.6" y="204.2">6</text>
<text x="31.8" y="206.3">Magnet</text>
<text x="100.6" y="204.2">20</text>
</g>
<g font-size="2" fill="#808080">
<text x="167" y="188.7">DRAWING NAME:</text>
<text x="232.2" y="188.7">DRAWING #:</text>
<text x="167.5" y="195">SCALE:</text>
<text x="200" y="195">SHEET SIZE:</text>
<text x="232.4" y="195">DATE:</text>
<text x="167.3" y="200.8">DRAWN:</text>
<text x="200" y="200.8">DIM UNITS:</text>
<text x="232.2" y="201.3">REVISION:</text>
<text x="167.1" y="207.1">MATERIAL:</text>
<text x="222.2" y="207.1">FINISH:</text>
</g>
</svg>
